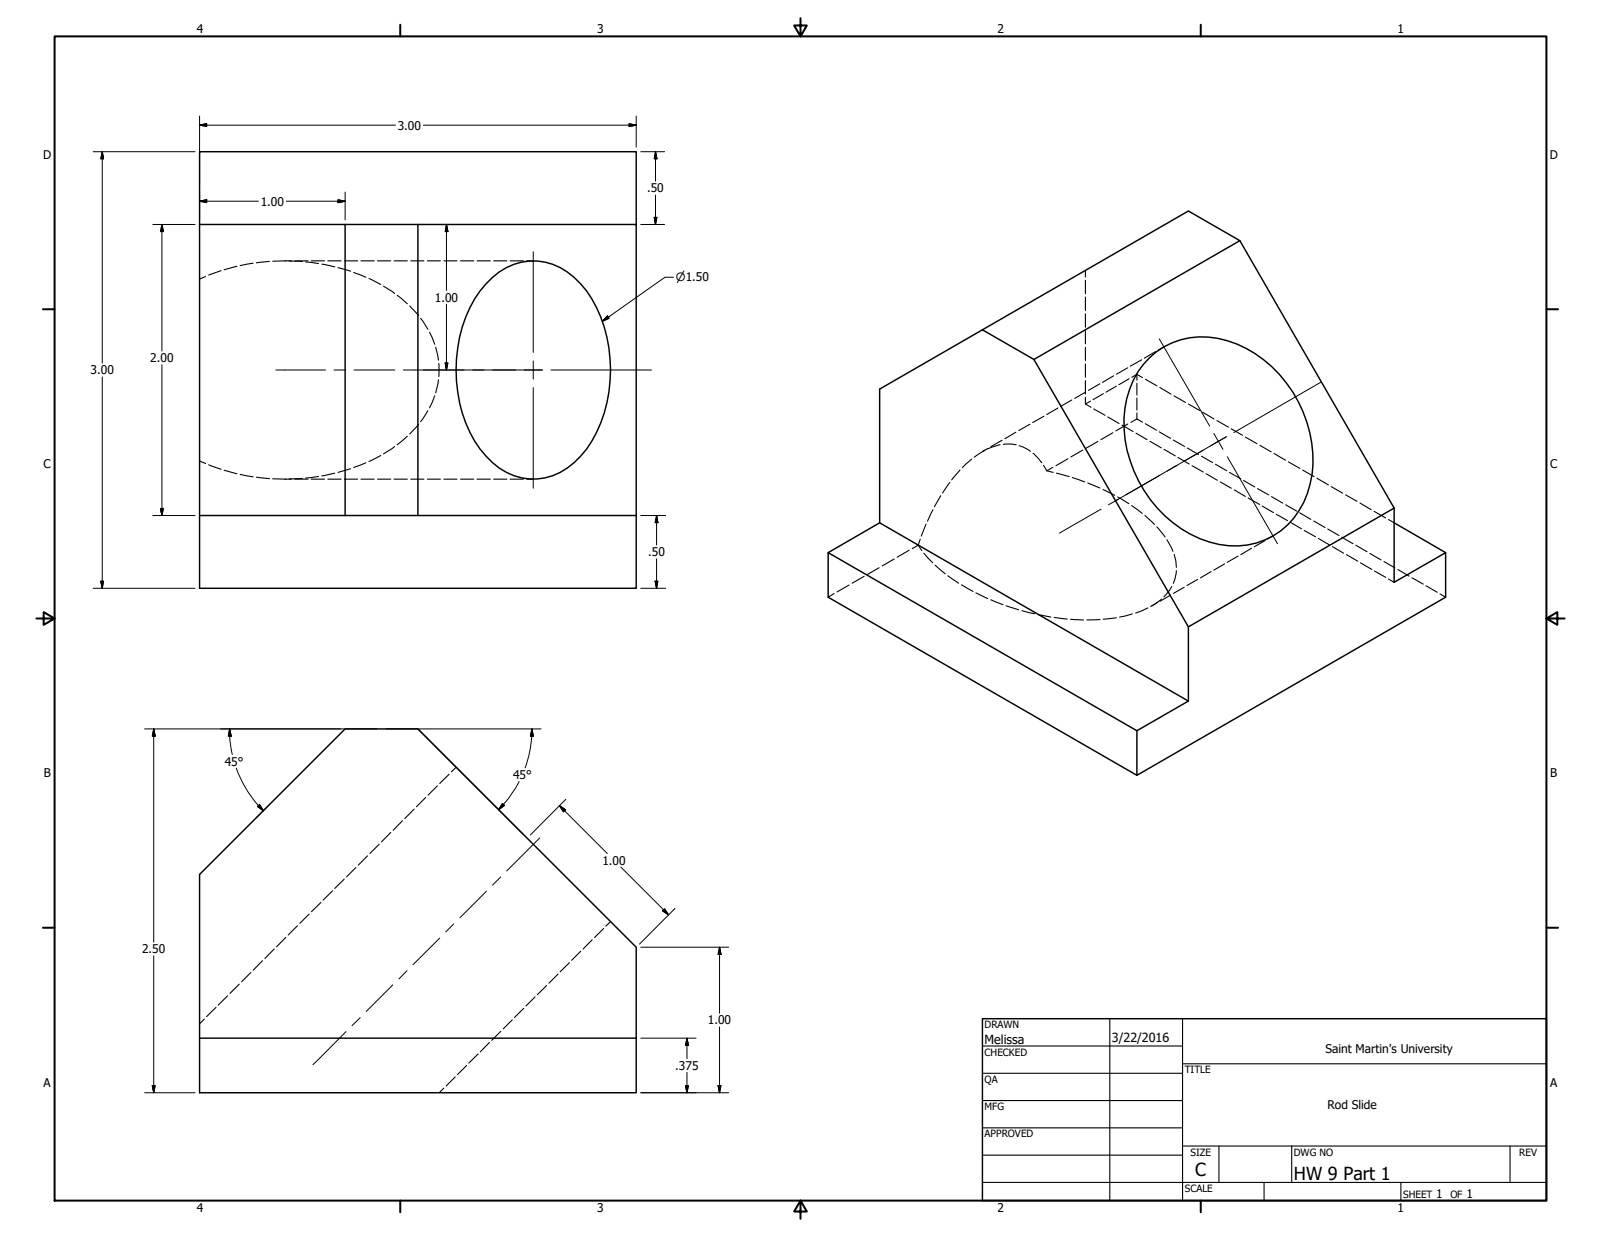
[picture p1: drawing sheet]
<svg xmlns="http://www.w3.org/2000/svg" width="559mm" height="432mm" viewBox="0 0 559 432" stroke-linecap="round" stroke-linejoin="round" font-family="sans-serif">
<!-- layer: Hidden (ANSI) -->
<g fill="none" stroke="#000" stroke-width=".38">
<path d="M71.8 96.5l-2.1 .9M77.2 94.5l-4.4 1.5M82.7 93l-4.5 1.2M88.3 91.9l-4.5 .8M94 91.2l-4.5 .6M99.4 91.1h2.3M99.8 91.1l-4.6 .1M100.9 91.1l4.6 .2M102.9 91.1h4.6M106.7 91.4l4.5 .6M108.6 91.1h4.7M112.3 92.2l4.5 1"/>
<path d="M114.4 91.1h4.7M118 93.4l4.4 1.3M120.2 91.1h4.6M123.4 95.1l4.3 1.7M126 91.1h4.6M128.8 97.2l4.1 2.1M131.8 91.1h4.6M133.9 99.9l3.8 2.5M137.5 91.1h4.7M143.4 91.1h4.6M149.2 91.1h4.5M154.9 91.1h4.6"/>
<path d="M160.7 91.1h4.7M166.5 91.1h4.6M172.3 91.1h4.6M178.1 91.1h4.6M183.8 91.1h2.3M378.8 94.4v2.3M378.8 97.9v4.7M138.6 103.1l3.6 2.9M143 106.8l3.1 3.4M146.8 111.1l2.6 3.8M149.9 116l1.8 4.1M378.8 103.7v4.7"/>
<path d="M378.8 109.5v4.7M378.8 115.4v4.6M151.7 138.2l-1.8 4.2M152.1 121.2l.9 4.5M153 132.6l-.9 4.5M153.2 126.9v4.5M374.1 139.6l-3.9 2.3M378.8 121.2v4.7M378.8 127.1v4.6M378.8 132.8v4.7M378.8 138.7v2.3M379 136.8l-3.9 2.3"/>
<path d="M383.9 134l-4 2.3M385.1 137.4l-3.6 2.1M388.7 131.2l-3.9 2.3M389.6 134.8l-3.6 2.1M393.6 128.4l-3.9 2.2M394.1 132.2l-3.6 2.1M395 131.7l1.8-1v2M396.8 133.8v4.1M396.8 138.9v4.2M396.8 130.7l2 1.1M398.5 125.6l-4 2.2M399.8 132.4l4 2.3"/>
<path d="M403.3 122.7l-3.9 2.3M404.8 135.3l3.9 2.3M406.2 121.1l-1.9 1.1M409.8 138.2l4 2.3M132.9 159l-4.1 2.1M137.7 155.9l-3.8 2.5M142.2 152.3l-3.6 3M146.1 148.1l-3.1 3.4M149.4 143.4l-2.6 3.8M343.8 157.2l-3.8 2.4M344.9 156.5l-2 1.1M349.1 155.3l-4.3 1.4"/>
<path d="M349.8 153.7l-4 2.3M350.2 155.1l2.9-.1 1.5 .3M354.6 150.9l-3.9 2.3M355.7 155.6l1.5 .5 2.5 1.4M359.5 148.1l-3.9 2.2M360.6 158.2l3 3.3M364.4 145.3l-4 2.2M369.3 142.4l-4 2.3M378 157.1l-4.2 2.4M378.8 141l2 1.2M380.6 140l-1.8 1M381.8 142.7l3.9 2.3"/>
<path d="M383.2 154.1l-4.2 2.4M386.7 145.5l3.9 2.3M388.4 151.1l-4.2 2.4M391.6 148.4l3.9 2.2M393.6 148l-4.2 2.4M396.5 151.2l3.9 2.3M396.8 146.2l-2.1 1.2M396.8 144.1v2.1M396.8 146.2l2 1.2M399.7 147.9l4 2.3M401.4 154.1l3.9 2.2M404.6 150.7l4 2.3"/>
<path d="M406.3 156.8l3.9 2.3M409.5 153.6l3.9 2.2M411.2 159.7l3.9 2.3M414.5 156.4l3.8 2.3M414.8 141l4 2.3M419.4 159.3l3.8 2.2M419.7 143.9l4 2.3M424.8 146.8l4 2.3M429.7 149.7l4 2.3M434.7 152.6l4 2.3M439.7 155.4l4 2.3M444.7 158.3l4 2.4"/>
<path d="M69.7 160.9l2.1 .9M72.8 162.2l4.4 1.6M78.2 164.1l4.5 1.3M83.8 165.6l4.5 .8M89.5 166.6l4.5 .5M95.2 167.1l4.6 .2M99.4 167.3h2.3M102.9 167.3h4.6M105.5 167l-4.6 .2M108.6 167.3h4.7M111.2 166.3l-4.5 .6M114.4 167.3h4.7"/>
<path d="M116.8 165.2l-4.5 .9M120.2 167.3h4.6M122.4 163.6l-4.4 1.3M126 167.3h4.6M127.7 161.5l-4.3 1.7M131.8 167.3h4.6M137.5 167.3h4.7M143.4 167.3h4.6M149.2 167.3h4.5M154.9 167.3h4.6M160.7 167.3h4.7M166.5 167.3h4.6"/>
<path d="M172.3 167.3h4.6M178.1 167.3h4.6M183.8 167.3h2.3M325.6 177.9l-1.9 4M328.4 173l-2.3 3.9M331.5 168.4l-2.5 3.7M335.1 164.1l-2.9 3.4M339.2 160.3l-3.3 3M364.2 162.4l1.2 1.9 2.2 .6M367.5 163.1l-2.1 1.2M368.7 165.2l4.5 1.2M372.7 160.1l-4.1 2.5"/>
<path d="M374.3 166.7l4.3 1.5M379.7 168.6l4.2 1.8M385 170.9l4.1 2M390.1 173.5l3.9 2.3M395 176.5l3.7 2.7M399.6 180l3.4 3.1M416.1 162.6l3.9 2.2M420.9 165.4l4 2.2M424.2 162.1l4 2.2M425.9 168.2l3.9 2.2M429.1 164.9l4 2.2M430.8 171l3.9 2.3"/>
<path d="M434 167.7l4 2.3M435.7 173.9l3.9 2.2M438.9 170.6l3.9 2.2M440.6 176.7l3.9 2.2M443.8 173.4l3.9 2.2M445.5 179.5l3.9 2.2M448.8 176.2l3.8 2.2M449.7 161.2l4 2.3M453.6 179l3.9 2.3M454.7 164.1l4 2.3M459.7 166.9l4 2.4M464.6 169.9l4 2.2"/>
<path d="M469.6 172.7l4 2.3M474.7 175.6l3.9 2.3M479.6 178.5l4 2.3M306.8 198.2l-4.2 2.4M312.1 195.1l-4.2 2.4M317.3 192.1l-4.2 2.4M320.5 190.3l1.3 1.9M320.5 190.3l-2.1 1.2M321.2 188.2l-.7 2.1M322.5 193.1l3.1 3.4M323.2 182.9l-1.6 4.2M326.4 197.3l3.5 3"/>
<path d="M403.7 183.9l3 3.6M407.3 188.4l2.1 4.1M409.8 193.5l.6 2.3 .2 2.3M410.6 199.2l-.5 3-.6 1.4M422.7 199.5l-3.7 2.2M427.4 196.8l-3.7 2.2M432.1 194.1l-3.7 2.2M436.8 191.4l-3.7 2.2M441.5 188.7l-3.7 2.2M444.3 187.1l-1.8 1.1M450.3 182.3l4 2.3M455.2 185.2l4 2.2"/>
<path d="M458.5 181.9l4 2.2M460.2 188l3.9 2.2M463.4 184.7l4 2.2M465.1 190.8l3.8 2.3M468.3 187.5l3.9 2.3M470 193.6l3.9 2.3M473.2 190.3l3.9 2.3M474.9 196.5l3.9 2.3M478.1 193.2l3.9 2.3M479.7 199.3l4 2.2M483 196l3.9 2.2M484.6 181.4l2 1.1"/>
<path d="M487.9 198.8l3.9 2.3M291.1 207.2l-2 1.3M296.4 204.2l-4.2 2.4M301.6 201.2l-4.2 2.4M330.8 201l3.8 2.6M335.6 204.2l4 2.2M340.6 206.9l4.1 2M345.8 209.4l4.3 1.7M351.2 211.5l4.3 1.4M356.7 213.2l4.4 1M362.3 214.5l4.5 .9M367.9 215.5l4.6 .6"/>
<path d="M373.6 216.2l4.6 .2M383.9 216.3l-4.6 .1M389.6 215.6l-4.5 .6M395.2 214.3l-4.4 1.1M400.6 212.2l-4.2 1.8M403.9 210.4l-1.8 1.1M405.4 209.1l-3.8 2.6M408.6 207.7l-3.7 2.2M409 204.7l-2.8 3.6M413.3 205l-3.7 2.1M418 202.2l-3.7 2.2M484.6 202.1l2 1.2"/>
<path d="M492.8 201.7l4 2.2M497.7 204.5l3.9 2.3M502.6 207.3l2 1.2M148.6 278.4l-3.2 3.2M152.7 274.3l-3.3 3.3M156.8 270.3l-3.3 3.2M159.2 267.8l-1.7 1.6M128.3 298.8l-3.3 3.2M132.3 294.7l-3.2 3.2M136.4 290.6l-3.2 3.3M140.5 286.5l-3.3 3.3M144.5 282.4l-3.2 3.4"/>
<path d="M107.9 319.1l-3.3 3.2M112 315l-3.3 3.3M116.1 311l-3.3 3.2M120.1 306.9l-3.3 3.2M124.2 302.8l-3.2 3.3M87.6 339.5l-3.3 3.2M91.6 335.3l-3.2 3.3M95.7 331.3l-3.2 3.3M99.8 327.2l-3.3 3.3M103.8 323.2l-3.2 3.2M198.8 336l-3.3 3.2M202.7 332l-3.2 3.2"/>
<path d="M206.7 328l-3.2 3.3M210.7 324.1l-3.2 3.2M213.1 321.7l-1.6 1.6M71.3 355.7l-1.6 1.7M75.4 351.7l-3.3 3.2M79.4 347.6l-3.2 3.2M83.5 343.5l-3.2 3.3M174.8 360l-3.2 3.2M178.8 356l-3.2 3.2M182.8 352l-3.2 3.2M186.8 348l-3.2 3.2M190.8 344l-3.2 3.2"/>
<path d="M194.8 340l-3.2 3.2M154.9 379.9l-1.6 1.5M158.9 375.9l-3.2 3.2M162.9 371.9l-3.2 3.2M166.9 367.9l-3.3 3.2M170.8 363.9l-3.2 3.3"/>
</g>
<!-- layer: Visible (ANSI) -->
<g fill="none" stroke="#000" stroke-width=".51">
<path d="M69.7 78.4v-25.4h152.4v25.4M69.7 78.4v127h152.4v-25.4M69.7 78.4h50.8v101.6M120.5 78.4h25.4v101.6M145.9 78.4h76.2v101.6M169.7 99.1a21 21 0 0 1 32.9 0 46.2 46.2 0 0 1 10.3 33.9 43.8 43.8 0 0 1-10.3 26.3 20.8 20.8 0 0 1-28.4 4.1 40.5 40.5 0 0 1-14.9-30.4 47.9 47.9 0 0 1 8.3-31.5zM432.8 84l53.8 93.4-71.8 41.4M342.9 115.1l71.9-41.4 18 10.3-71.9 41.5M401.2 124.9a27.6 27.6 0 0 1 30.5-4.8 44.5 44.5 0 0 1 26.3 45.4 27.8 27.8 0 0 1-19.5 24 31.9 31.9 0 0 1-26-4.8 45 45 0 0 1-19.9-42.1 30 30 0 0 1 8.6-17.7zM69.7 180h152.4M486.6 177.4v25.9l18-10.4M307 182.5v-46.7l35.9-20.7 18 10.4 53.9 93.3v25.9"/>
<path d="M307 182.5l-17.9 10.4v15.6l107.7 62.1v-15.5M307 182.5l107.8 62.2-18 10.4-107.7-62.2M486.6 182.5l18 10.4v15.6l-107.8 62.1M69.7 362.4h152.4v19h-152.4zM69.7 362.4v-57.2l50.8-50.8h25.4l76.2 76.2v31.8"/>
</g>
<!-- layer: Border (ANSI) -->
<g fill="none" stroke="#000" stroke-width=".7">
<path d="M19 12.7h520.8v406.4h-520.8zM139.7 8.6v4.1M279.4 6.3v6.4l-2.2-3.8h4.4l-2.2 3.8M419.1 8.6v4.1M15 107.9h4M539.8 107.9h4M12.7 215.9h6.3l-3.8-2.2v4.4l3.8-2.2M539.8 215.9l3.8 2.2v-4.4l-3.8 2.2h6.3M15 323.8h4M539.8 323.8h4M139.7 419.1v4.1M279.4 419.1l2.2 3.8h-4.4l2.2-3.8v6.3"/>
<path d="M419.1 419.1v4.1"/>
</g>
<!-- layer: Title (ANSI) -->
<g fill="none" stroke="#000" stroke-width=".38">
<path d="M387.3 355.6v63.5M412.7 355.6v63.5M342.9 365.1h69.8M342.9 374.6h69.8M412.7 371.3h127.1M342.9 384.2h69.8M342.9 393.7h69.8M342.9 412.7h196.9M342.9 403.2h69.8M412.7 400h127.1M425.4 400v12.7M441.2 412.7v6.4"/>
<path d="M450.8 400v12.7M488.9 412.7v6.4M527 400v12.7"/>
</g>
<path d="M342.9 355.6h196.9v63.5h-196.9z" fill="none" stroke="#000" stroke-width=".51"/>
<!-- layer: Dimension (ANSI) -->
<g fill="none" stroke="#000" stroke-width=".35">
<path d="M32.5 53h35.6M35.7 53l.4 2.4h-.9zM35.7 53v73.7M69.7 43.7l2.4-.5v.9zM69.7 40.5v23.6M69.7 43.7h68.3M147.8 43.7h74.3M219.6 43.2l2.5 .5-2.5 .4zM222.1 40.5v10.9M223.6 53h8.4M228.8 53l.5 2.4h-1zM228.8 53v10.2"/>
<path d="M53.3 78.4h14.8M56.5 78.4l.5 2.4h-1zM56.5 78.4v44.2M69.7 70.2l2.4-.5v1zM69.7 70.2h20.5M69.7 67.1v9.7M99.9 70.2h20.6M118 69.7l2.5 .5-2.5 .5zM120.5 67.1v9.7M155.8 78.4l.5 2.4h-.9zM155.8 78.4v22.9M223.6 78.4h8.4"/>
<path d="M228.3 75.9h1l-.5 2.5zM228.8 68.1v10.3M235.1 96.8h-3l-21.9 15.3M155.8 106.2v23M212 110.3l.6 .8-2.4 1zM35.7 131.6v73.8M56.5 127.3v52.7M155.4 126.7h.9l-.5 2.5zM53.3 180h14.8M56 177.5h1l-.5 2.5zM223.6 180h8.7M229.2 180l.4 2.4h-.9z"/>
<path d="M229.2 180v10.2M229.2 195.1v10.3M32.5 205.4h35.6M35.2 202.9h.9l-.4 2.5zM223.6 205.4h8.7M228.7 202.9h.9l-.4 2.5zM50.5 254.4h81.1M53.7 254.4l.5 2.6h-1.1zM53.7 254.4v74.5M80.1 254.4l.6 2.6h-1zM80.1 254.4l.2 4.2 .8 4.8M134.7 254.4h54.1"/>
<path d="M145.9 254.4l36.9 37.1M185.7 254.4l.4 2.6h-1zM185.7 254.4a39.8 39.8 0 0 1-2.4 13.6M82.5 268.1a40.4 40.4 0 0 0 7.7 13.1M181.2 272.8l-3.1 5-4 4.8M197.5 279l-12.4 12.5M89.9 281.5l.7-.6 1.3 2.1zM90.2 281.2l1.7 1.8M93.9 281l-4.2 4.2M175.4 280.5l.7 .7-2 1.4zM195.3 281.2l2.1 1.5-.7 .7zM195.3 281.2l16.7 16.7"/>
<path d="M216.7 302.7l16.7 16.6M232 317.2l1.4 2.1-2.1-1.4zM235.6 317.1l-12.4 12.5M53.7 333.6v47.8M223.6 330.6h30.7M251.1 330.6l.6 2.6h-1.1zM251.1 330.6v23.1M251.1 358.5v22.9M53.1 379h1.1l-.5 2.4zM223.6 362.4h19.4M239.3 379h1l-.5 2.4zM239.8 362.4l.5 2.5h-1z"/>
<path d="M239.8 362.4v7.2M239.8 374.3v7.1M250.6 379h1.1l-.6 2.4zM50.5 381.4h17.6M223.6 381.4h30.7"/>
</g>
<g fill="#000" stroke="#000" stroke-width=".35">
<path d="M35.7 53l.4 2.4zM35.7 53l.4 2.4h-.9zM69.7 43.7l2.4-.5zM69.7 43.7l2.4-.5v.9zM219.6 44.1l2.5-.4zM219.6 43.2l2.5 .5-2.5 .4zM228.8 53l.5 2.4zM228.8 53l.5 2.4h-1zM69.7 70.2l2.4-.5zM69.7 70.2l2.4-.5v1zM118 70.7l2.5-.5zM118 69.7l2.5 .5-2.5 .5z"/>
<path d="M228.3 75.9l.5 2.5zM228.3 75.9h1l-.5 2.5zM56.5 78.4l.5 2.4zM56.5 78.4l.5 2.4h-1zM155.8 78.4l.5 2.4zM155.8 78.4l.5 2.4h-.9zM212 110.3l-1.8 1.8zM212 110.3l.6 .8-2.4 1zM155.4 126.7l.4 2.5zM155.4 126.7h.9l-.5 2.5zM56 177.5l.5 2.5zM56 177.5h1l-.5 2.5z"/>
<path d="M229.2 180l.4 2.4zM229.2 180l.4 2.4h-.9zM35.2 202.9l.5 2.5zM35.2 202.9h.9l-.4 2.5zM228.7 202.9l.5 2.5zM228.7 202.9h.9l-.4 2.5zM53.7 254.4l.5 2.6zM53.7 254.4l.5 2.6h-1.1zM80.1 254.4l.6 2.6zM80.1 254.4l.6 2.6h-1zM185.7 254.4l.4 2.6zM185.7 254.4l.4 2.6h-1z"/>
<path d="M89.9 281.5l2 1.5zM89.9 281.5l.7-.6 1.3 2.1zM175.4 280.5l-1.3 2.1zM175.4 280.5l.7 .7-2 1.4zM195.3 281.2l2.1 1.5zM195.3 281.2l2.1 1.5-.7 .7zM231.3 317.9l2.1 1.4zM232 317.2l1.4 2.1-2.1-1.4zM251.1 330.6l.6 2.6zM251.1 330.6l.6 2.6h-1.1zM53.1 379l.6 2.4zM53.1 379h1.1l-.5 2.4z"/>
<path d="M239.3 379l.5 2.4zM239.3 379h1l-.5 2.4zM239.8 362.4l.5 2.5zM239.8 362.4l.5 2.5h-1zM250.6 379l.5 2.4zM250.6 379h1.1l-.6 2.4z"/>
</g>
<!-- layer: Centerline (ANSI) -->
<g fill="none" stroke="#000" stroke-width=".35">
<path d="M96.3 129.2h17.3M116.6 129.2h4M123.6 129.2h14.2M140.8 129.2h4M147.8 129.2h14.2M165 129.2h4M172 129.2h17.3M428.1 152.5l-14.7 8.4M384.3 177.7l-14.5 8.4M390.4 174.2l-3.5 2M404.8 165.9l-11.8 6.8M410.8 162.4l-3.4 2"/>
<path d="M188.4 292.5l-11.6 11.5M169.8 311.1l-9.3 9.3M174.8 306.1l-2.9 2.9M142 338.8l-2.7 2.9M153.5 327.5l-9.4 9.2M158.4 322.5l-2.8 2.8M125.7 355.2l-2.8 2.8M137.1 343.8l-9.3 9.3M120.8 360.1l-11.6 11.6"/>
</g>
<!-- layer: Center Mark (ANSI) -->
<g fill="none" stroke="#000" stroke-width=".35">
<path d="M186.1 87.9v35.1M404.6 118.3l17.6 30.4M144.8 129.2h35.2M182.9 129.2h6.4M186.1 126v6.3M186.1 135.3v35.1M192.3 129.2h35.1M461 133.4l-30.3 17.6M419.9 157.2l-30.3 17.5M423.7 151.3l1.6 2.8M425.3 154.1l1.5 2.7M425.3 154.1l-2.8 1.5"/>
<path d="M428.1 152.5l-2.8 1.6M428.4 159.4l17.5 30.4"/>
</g>
<g font-size="6.3">
<text x="417.2" y="410.6">C</text>
<text x="451.6" y="411.9">HW 9 Part 1</text>
</g>
<g font-size="4.4">
<text x="343.7" y="364.3">Melissa</text>
<text x="388.1" y="363.7">3/22/2016</text>
</g>
<g font-size="4.2">
<text x="68.7" y="11.7">4</text>
<text x="208.4" y="11.7">3</text>
<text x="348.1" y="11.7">2</text>
<text x="487.8" y="11.7">1</text>
<text x="138.8" y="45.2">3.00</text>
<text x="15.1" y="55.5">D</text>
<text x="540.9" y="55.5">D</text>
<text x="91" y="71.8">1.00</text>
<text x="225.9" y="67.2">.50</text>
<text x="151.8" y="105.3">1.00</text>
<text x="31.6" y="130.7">3.00</text>
<text x="52.5" y="126.5">2.00</text>
<text x="15.2" y="163.4">C</text>
<text x="541" y="163.4">C</text>
<text x="226.3" y="194.2">.50</text>
<text x="78.4" y="267.3">45°</text>
<text x="15.3" y="271.4">B</text>
<text x="179.1" y="271.9">45°</text>
<text x="541.1" y="271.4">B</text>
<text x="210.2" y="301.8">1.00</text>
<text x="49.6" y="332.7">2.50</text>
<text x="247.1" y="357.6">1.00</text>
<text x="462.6" y="367.6">Saint Martin's University</text>
<text x="235.7" y="373.4">.375</text>
<text x="15.2" y="379.3">A</text>
<text x="541" y="379.3">A</text>
<text x="463.3" y="387.1">Rod Slide</text>
<text x="501.3" y="418.3">1</text>
<text x="511.8" y="418.3">1</text>
<text x="68.7" y="423.2">4</text>
<text x="208.4" y="423.2">3</text>
<text x="348.1" y="423.2">2</text>
<text x="487.8" y="423.2">1</text>
</g>
<text font-size="4" x="235.9" y="98.2">⌀1.50</text>
<g font-size="3.5">
<text x="343.7" y="358.9">DRAWN</text>
<text x="343.7" y="368.5">CHECKED</text>
<text x="413.5" y="374.6">TITLE</text>
<text x="343.7" y="378">QA</text>
<text x="343.7" y="387.5">MFG</text>
<text x="343.7" y="397.1">APPROVED</text>
<text x="415.5" y="403.4">SIZE</text>
<text x="451.6" y="403.4">DWG NO</text>
<text x="530.3" y="403.4">REV</text>
<text x="413.5" y="416.1">SCALE</text>
<text x="489.7" y="418.3">SHEET</text>
<text x="506.2" y="418.3">OF</text>
</g>
</svg>
